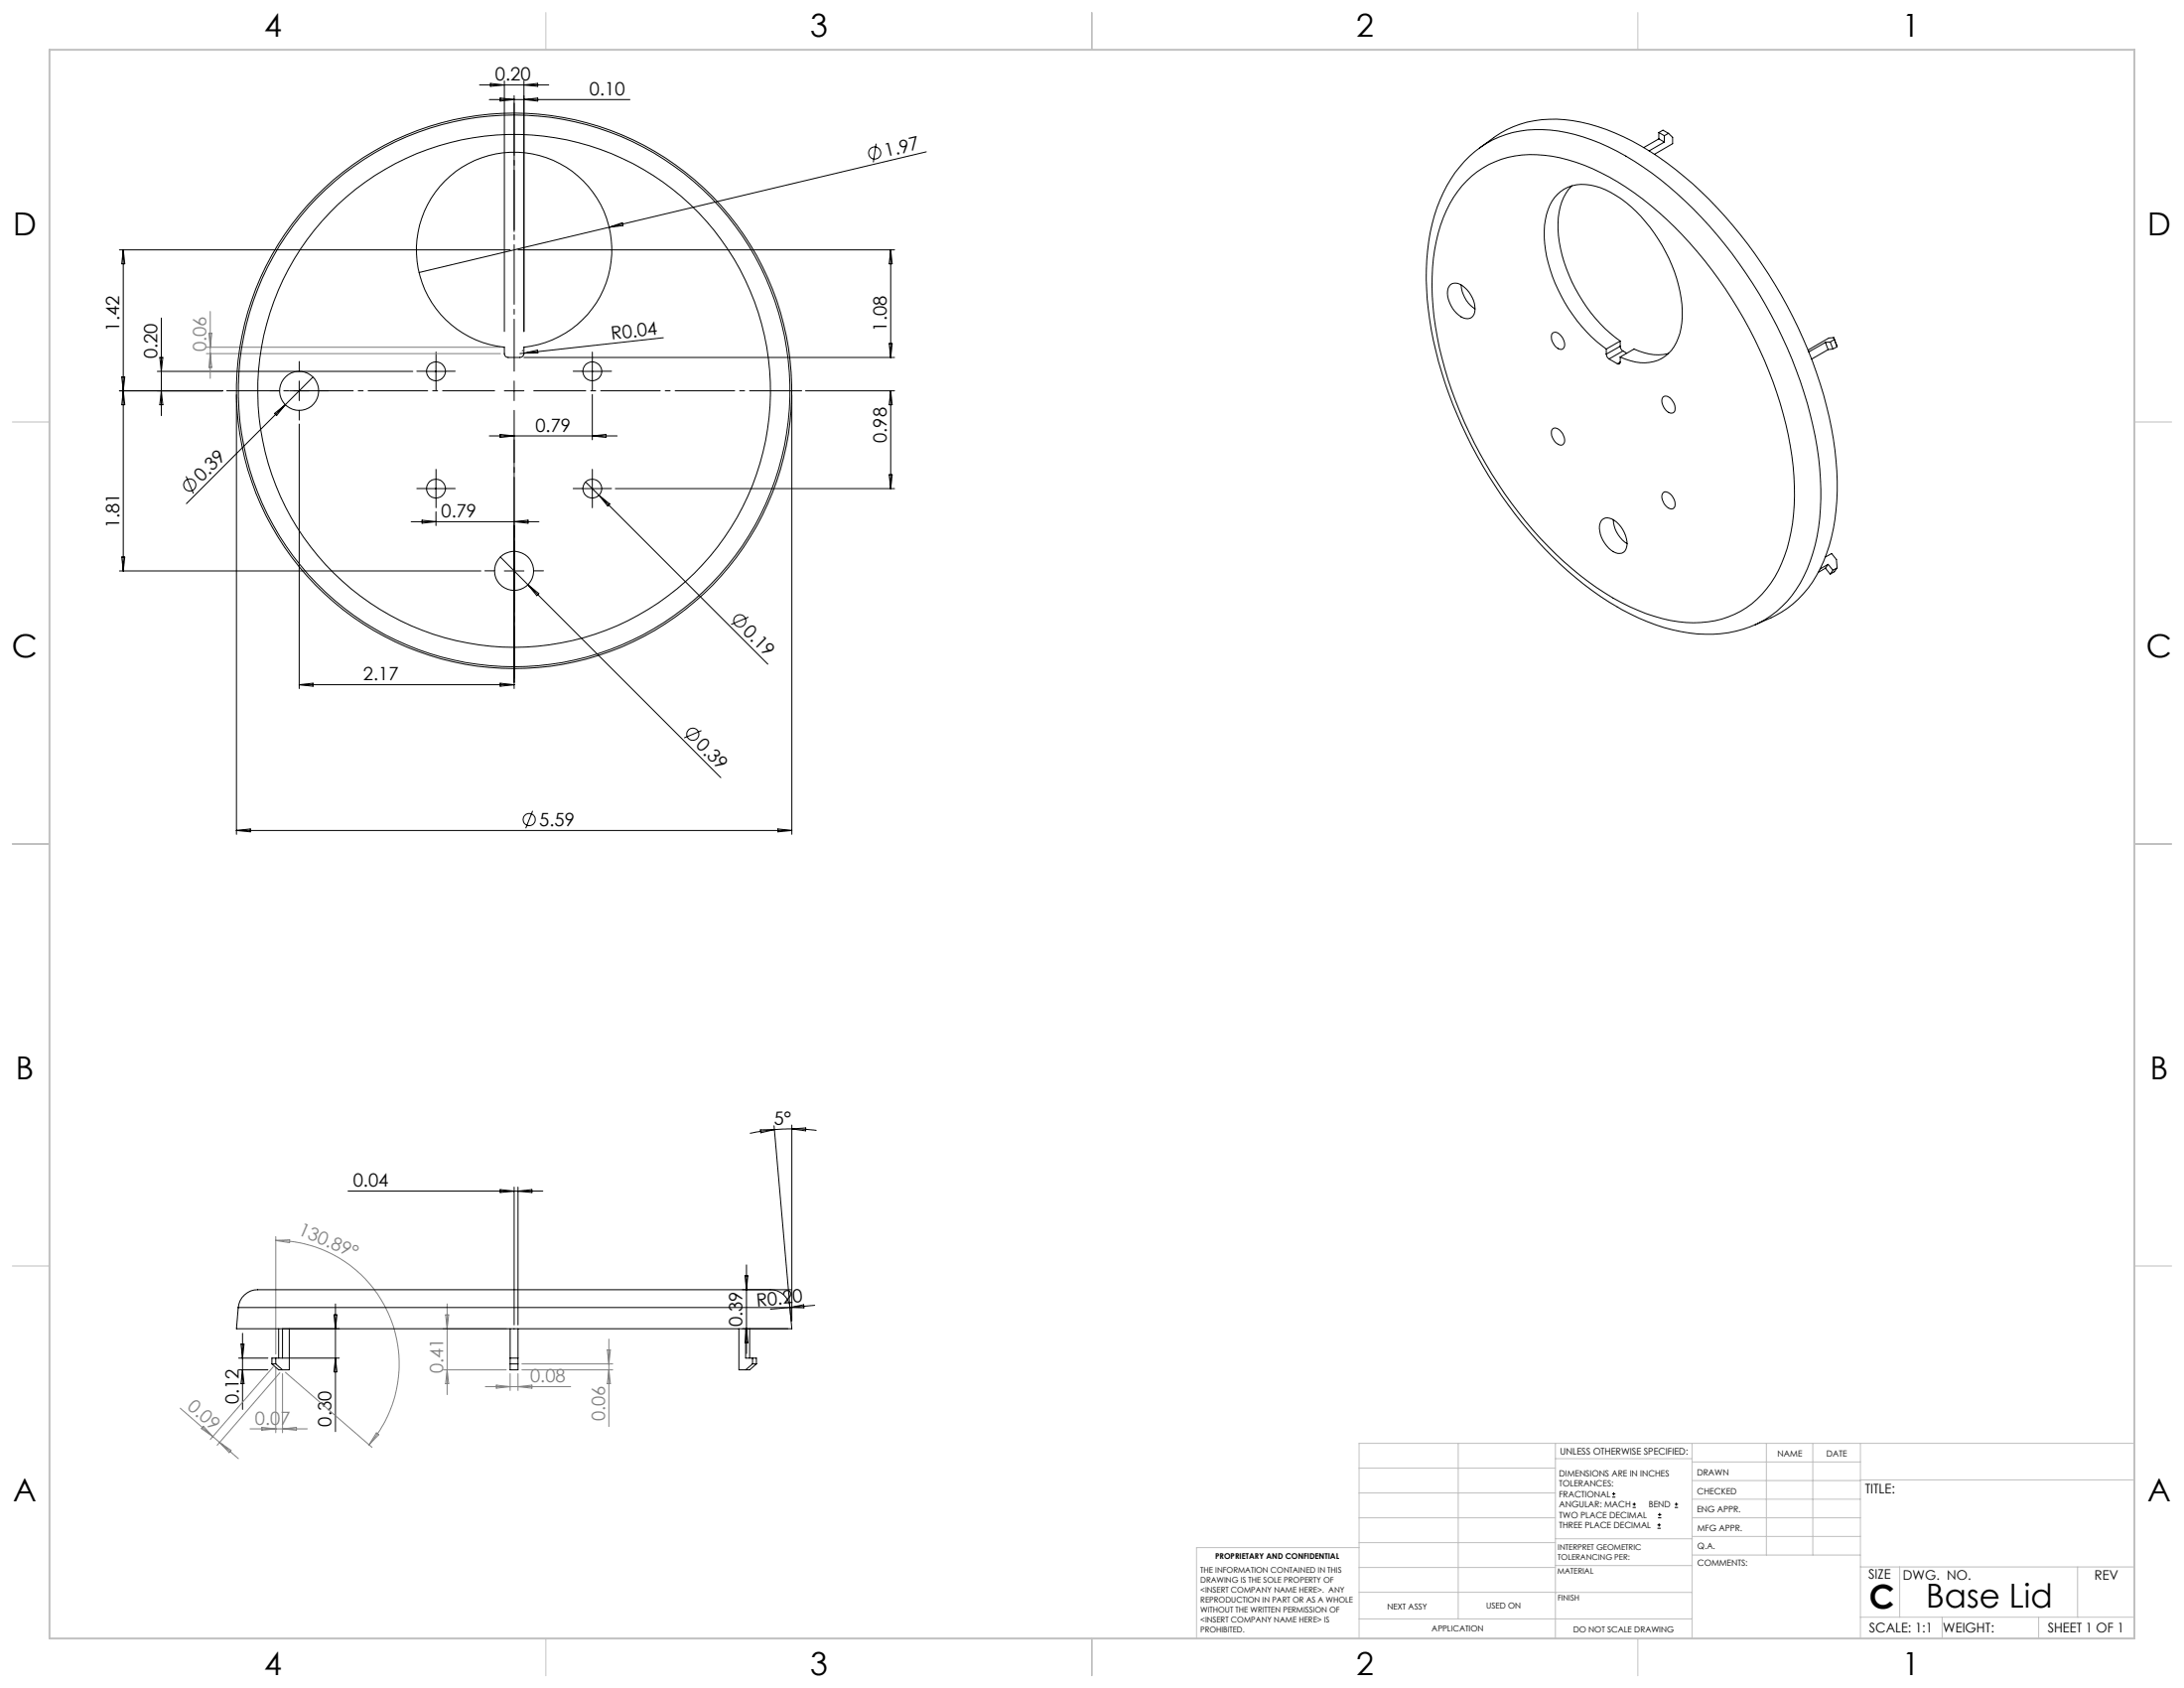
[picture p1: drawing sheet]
<svg xmlns="http://www.w3.org/2000/svg" width="559mm" height="432mm" viewBox="0 0 559 432" stroke-linecap="round" stroke-linejoin="round" font-family="sans-serif">
<g fill="none" stroke="#000" stroke-width=".25">
<path d="M122.7 21.7h17.7M125.2 25.5h36M125.5 21.3l3.5 .4-3.5 .4zM128 25.1l3.6 .4-3.6 .4zM129 20.7v64.1M131.6 24.5v34.7M134.1 25.5l3.5-.4v.8zM134.1 20.7v64.1M134.1 21.7l3.5-.4v.8zM224.2 36.8l-.8 4.7M237 38.8l-129.8 30.9M378.5 37.9a33.9 33.9 0 0 0-12.6 21.6 75.1 75.1 0 0 0 3 35.7 113.4 113.4 0 0 0 34.3 52.6 61.5 61.5 0 0 0 26.9 13.8 31.3 31.3 0 0 0 18.9-1.8"/>
<path d="M378.6 37.8l3.6-2.6a26.3 26.3 0 0 1 20.2-4.3 59.1 59.1 0 0 1 28.4 14.2 116.2 116.2 0 0 1 38.3 67.2 59.8 59.8 0 0 1-1.8 29.4 27.3 27.3 0 0 1-14.2 16.3l-4.1 1.8M378.6 37.8a26.3 26.3 0 0 1 20.1-4.3 57.6 57.6 0 0 1 26.1 12.4 115.1 115.1 0 0 1 40.1 68.5 60.1 60.1 0 0 1-1.7 29.2 26.6 26.6 0 0 1-14.2 16.2M378.6 37.8l-.1 .1M424.4 35.5l-3.8 2.2M424.4 35.5l1.4 .8M424.4 33.9l1.4 .8M424.4 33.9l1.1-.6 1.4 .8M424.4 33.9v1.6M425.8 36.3l-3.8 2.3M425.8 34.7v1.6M426.9 34.1l1.1 1v1.7l-4.7 2.7M426.9 34.1l-1.1 .6"/>
<path d="M113.8 46.3a25 25 0 0 1 40.3 6.9 25 25 0 0 1-20 35.6v1.7a1.02 1.02 0 0 1-1.1 .9h-3a.96 .96 0 0 1-1-.9v-1.7a25 25 0 0 1-21-16.4 25 25 0 0 1 5.8-26.1zM155.9 58.1l3.3-1.1 .2 .7zM375.3 46.2a23.4 23.4 0 0 1 19.8-6.5 51 51 0 0 1 25.1 11.1 107.2 107.2 0 0 1 36 55.1 68.3 68.3 0 0 1 2.1 30.2 30.1 30.1 0 0 1-10 18.3 25.1 25.1 0 0 1-20.9 4.3 57.1 57.1 0 0 1-25.2-13.2 107.3 107.3 0 0 1-34.9-62 54.1 54.1 0 0 1 2-27.8 27 27 0 0 1 6-9.5zM402.2 47.5a14.2 14.2 0 0 0-3.6 11.1 39.7 39.7 0 0 0 15.9 28.6M30.6 63.9h99.9M31.5 63.9v82.1M31.5 63.9l.4 3.6h-.7zM132.5 63.9h96.4M227.9 63.9l.4 3.6h-.8zM227.9 63.9v27.5M371 72.9a2.67 2.67 0 0 1 3.8 .7 6.8 6.8 0 0 1 2.4 6.8 2.32 2.32 0 0 1-3.9 .2 7.4 7.4 0 0 1-2.8-6.8zM373.9 72.9a7.9 7.9 0 0 0 3.5 6.1"/>
<path d="M31.2 96.4l.7 7.1h-.7l.7-7.1zM40.3 95h65.3M40.9 91.4h.8l-.4 3.6zM41.3 100l.4 3.5h-.8zM41.3 81.4v24.9M57 100h-26.4M74 100h5.1M76.6 97.5v5M80.1 96.4l-32.4 32.4M109 95h5.1M111.5 92.5v5M129 100h5.1"/>
<path d="M131.6 97.5v5M133.7 89.6v.1M134 90.3l-1 .2M134 90.3l3.5-.7 .1 .7zM134.1 91.4h94.8M149 95h5.1M151.6 92.5v5M169.7 86.4l-35.7 3.9M206.1 100h22.8M227.5 87.9h.8l-.4 3.5zM227.9 100l.4 3.5h-.8zM227.9 100v25"/>
<path d="M397.2 85.2a1.53 1.53 0 0 1 2.2 .7 2.38 2.38 0 0 1 .4 3.4 3 3 0 0 1-2.8-3.8zM411 90.6l.2 .7 .5 .5M411 89.3a39.7 39.7 0 0 1-15.9-28.6 14.8 14.8 0 0 1 3.4-11 10 10 0 0 1 11-1.7 31.6 31.6 0 0 1 14.8 13.2 35.1 35.1 0 0 1 6 21.4 10.8 10.8 0 0 1-6.1 9.6 12.2 12.2 0 0 1-9.7-.9M411 89.3v1.3M411.7 91.8l2.1 1.3M414.5 92.6a.44 .44 0 0 1-.2 .5 .44 .44 0 0 1-.5 0M414.5 88.6l.2 .7 .6 .5M414.5 87.2v1.4M414.5 91.3v1.3M414.5 87.2l-3.5 2.1M414.5 88.6l-3.5 2M414.5 92.6l-.7 .5"/>
<path d="M415.3 89.8l-3.6 2M415.3 89.8l.9 .5M426.9 90.4a12.6 12.6 0 0 1-8.8-1.1l-3.6 2M467 87.6l-4.2 2.4M467 87.6l.7 1.8M467.7 89.4l-4.2 2.5M468.3 87.5l-1.3 .1M468.3 87.5l.7 1.8M469 89.3l-1.3 .1M469.2 86.4l-1.3 .1-5.3 3.1M469.2 86.4l.1 .5-1 .6M469.2 86.4l.8 2.3"/>
<path d="M469.9 88.2l.1 .5M470 88.7l-1 .6M60.5 101v112.4M70.2 105.8l2.8-2.3-2.2 2.8zM76.6 108.5v67.6M125.2 111.5h32.7M128 111.1l3.6 .4-3.6 .4zM131.6 112.5v63.6M151.6 100.9v11.6M151.6 111.5l3.5-.4v.8zM202.6 101v112.4M397.2 109.7a1.55 1.55 0 0 1 2.2 .7l.6 1a1.58 1.58 0 0 1-.6 2.5 3.1 3.1 0 0 1-2.2-4.2z"/>
<path d="M425.5 101.6a1.53 1.53 0 0 1 2.2 .6l.3 .5a2.52 2.52 0 0 1 .3 2.7 1.55 1.55 0 0 1-2.2-.6l-.6-1a2.16 2.16 0 0 1 0-2.2zM47.6 121.8l1.9 4.5M105.2 133.5h32.7M108 133.1l3.5 .4-3.5 .3zM109 125h5.1M111.5 122.5v5M111.5 130.9v3.5M131.6 133.5l3.5-.4v.7zM149 125h5.1M149.8 123.3l3.4 3.4M151.6 122.5v5M153.2 126.7l43.3 43.2"/>
<path d="M153.2 126.7l2.8 2.2-.5 .6zM157.4 125h71.5M227.5 121.4h.8l-.4 3.6zM409.9 133a2.67 2.67 0 0 1 3.8 .6 6.9 6.9 0 0 1 2.3 6.8 2.32 2.32 0 0 1-3.8 .3 7.2 7.2 0 0 1-2.8-6.8zM412.7 132.9a7.8 7.8 0 0 0 3.6 6.2M425.5 126.1a1.55 1.55 0 0 1 2.2 .6l.3 .5a2.52 2.52 0 0 1 .3 2.7 1.55 1.55 0 0 1-2.2-.6l-.6-1a2.1 2.1 0 0 1 0-2.2zM30.6 146h92.4M31.2 142.5h.7l-.4 3.5zM128 142.5l7.1 7.1M129 146.1h5.1M135.1 149.6l49.3 49.3M135.1 149.6l2.8 2.2-.6 .6z"/>
<path d="M191.5 157.9l-4.4 1.8M467 142.5l1.6-.9 1.3 1.5 .1 2.1M467 145.3l-1.8 1.1M467 145.3l1.3 1.6M467.7 144.4l1.3 1.5M467.7 144.4l-2 1.1M467.7 144.4l-.7 .9M469 145.9l-.7 1M470 145.2l-1 .7M470 145.2l-.7 1.1-1 .6M76.6 175.2h55M76.6 175.2l3.5-.4v.7z"/>
<path d="M128 174.8l3.6 .4-3.6 .3zM179.5 186.9l-4.5 1.9M60.5 212.4h142.1M60.5 212.4l3.6-.3v.7zM136.3 207.4l-1.8 4.5M199 212.1l3.6 .3-3.6 .4zM194.6 289h3.5l-3.4 .8zM198 288l4.4 49.9M198.1 289l-6.2 .9M202.6 288.8l-4.5 .2M202.6 288.8l6.3 .4M202.6 287.8v50.1"/>
<path d="M202.6 288.8l3.6-.3-.1 .8zM89 304.7h49.9M128 304.3l3.6 .4-3.6 .3zM131.6 303.7v35.2M132.5 303.7v35.2M132.5 304.7l3.6-.4v.7zM61 334.5a5.3 5.3 0 0 1 6.2-4.6h128a8.9 8.9 0 0 1 4.6 .8 5 5 0 0 1 2.3 3.8M61 334.5l-.5 5.4h142.1l-.5-5.4M61 334.5h141.1M71.3 339.9v7.5M74 339.9v10.5h-2.7l-1.7-1.5M85.4 336.3h.8l-.4 3.6z"/>
<path d="M85.8 333.6v32.6M86.8 339.9h-14.5v7.5M130.5 339.9v10.5h2v-10.5M189.1 339.9v10.5h2.7l1.7-1.5M190 339.9h11.6M190 329.9h12.5M190.6 326.4h.7l-.3 3.5zM190.8 339.9v7.5h2.7v1.5M191 323.6v22.7M191 339.9l.3 3.6h-.7zM191.8 339.9v7.5M202.1 334.5l-5 .4"/>
<path d="M202.1 334.5l3.5-.7 .1 .7zM208.5 333.9l-6.4 .6M61.1 347.4h7.4M61.1 350.4h7.4M61.7 343.9h.7l-.3 3.5zM62.1 341.1v19.4M62.1 350.4l.3 3.5h-.7zM69.6 348.9h1M70.6 347.4v1.5M70.6 348.9l1.7 1.5M85.8 347.4l.4 3.5h-.8zM86.8 347.4h-17.2v1.5"/>
<path d="M130.5 347.4h2M130.5 348.9h2M192.5 348.9h1M192.5 347.4v1.5M192.5 348.9l-1.7 1.5M412.5 383h.8M412.5 382.1h.8M412.9 381.7v.9M417.7 385.6h.8M417.7 384.8h.8M418.1 384.4v.8M424.1 390.9h.8"/>
<path d="M424.1 390.1h.8M424.2 388.3h.9M424.2 387.5h.9M424.5 389.7v.8M424.6 387v.9M428.5 385.6h.8M428.5 384.8h.8M428.9 384.4v.8"/>
<circle cx="223.8" cy="39.1" r="1.56"/>
<circle cx="76.5" cy="100" r="5"/>
<circle cx="111.6" cy="95" r="2.41"/>
<circle cx="131.5" cy="100" r="70.6"/>
<circle cx="131.5" cy="100" r="71.1"/>
<circle cx="131.6" cy="100" r="65.6"/>
<circle cx="151.5" cy="95" r="2.42"/>
<circle cx="48.6" cy="124.1" r="1.57"/>
<circle cx="111.6" cy="125" r="2.41"/>
<circle cx="151.5" cy="125" r="2.42"/>
<circle cx="131.5" cy="146" r="5"/>
<circle cx="189.3" cy="158.8" r="1.57"/>
<circle cx="177.3" cy="187.8" r="1.56"/>
<circle cx="135.4" cy="209.6" r="1.55"/>
</g>
<g fill="none" stroke="#808080" stroke-width=".25">
<path d="M53.8 79.7v17.1M52.8 88.8h75.3M52.8 90.5h75.3M53.4 85.3h.8l-.4 3.5zM53.8 90.5l.4 3.5h-.8zM70.6 316.3v30.1M70.6 317.3l3.5-.2v.8zM70.6 317.3a31.6 31.6 0 0 1 28.7 18.5 31.6 31.6 0 0 1-4.9 33.8M113.4 339.9h16.1M114 336.3h.8l-.4 3.6zM114.4 333.6v23.2M69.9 349.7l-16.1 18.5"/>
<path d="M70.6 349.9v16.6M71.6 351.2l-16 18.5M72.3 351.4v15.1M73 351l22.2 19.2M113.4 350.4h16.1M114.4 350.4l.4 3.5h-.8zM124.2 354.7h21.8M127 354.3l3.5 .4-3.5 .4zM130.5 351.4v4.3M132.5 351.4v4.3M132.5 354.7l3.6-.4v.8zM133.5 350.4h23.3"/>
<path d="M133.5 348.9h23.3M155.4 345.3h.8l-.4 3.6zM155.8 350.4l.4 3.5h-.8zM155.8 342.5v22.4M46.1 360.2l8.4 7.3M52 364.8l2.5 2.7-3-2.1zM54.5 367.5l1.7 1.5M56.2 369l4.8 4.1M56.2 369l2.9 2-.5 .6zM64 365.5h14.6M67 365.1l3.6 .4-3.6 .4zM72.3 365.5l3.5-.4v.8z"/>
<path d="M96.3 366.5l.6 .5-2.5 2.6z"/>
</g>
<path d="M126.6 100h-68.6M131.6 95v-68.6M136.6 100h68.5M131.6 105v68.5" fill="none" stroke="#000" stroke-width=".25" stroke-dasharray="15.2 1.3 1.3 1.3" stroke-dashoffset="1.9"/>
<g fill="none" stroke="#000" stroke-width=".25" stroke-dasharray="15.2 1.3 1.3 1.3">
<path d="M71.6 100h-2.5M76.6 95v-2.5M81.6 100h2.5M109.1 95h-2.5M111.6 92.5v-2.4M111.6 97.5v2.4M114.1 95h2.4M149.1 95h-2.5M151.6 92.5v-2.4M151.6 97.5v2.4M154.1 95h2.4M76.6 105v2.5"/>
<path d="M109.1 125h-2.5M111.6 122.5v-2.4M111.6 127.5v2.4M114.1 125h2.4M149.1 125h-2.5M151.6 122.5v-2.4M151.6 127.5v2.4M154.1 125h2.4M126.6 146h-2.5M131.6 141v-2.5M131.6 151v2.5M136.6 146h2.5"/>
</g>
<g fill="none" stroke="#c0c0c0" stroke-width=".25">
<path d="M139.7 3.2v9.5M279.4 3.2v9.5M419.1 3.2v9.5M3.1 107.9h9.6M546.1 107.9h9.5M3.1 215.9h9.6M546.1 215.9h9.5M3.1 323.8h9.6M546.1 323.8h9.5M347.7 375.6h50.3M373.1 369.2v44.9M398 369.2v49.9"/>
<path d="M398 373.1h34.9M432.9 369.2v49.9M432.9 378.7h43.1M432.9 374h43.1M451.9 369.2v28.6M463.8 369.2v28.6M476 369.2v49.9M476 378.6h70.1M546.1 369.2h-198.4v49.9M347.7 394.6h50.3M347.7 388.3h50.3M347.7 381.9h50.3"/>
<path d="M347.7 395.9h-41.6v23.2M398 393.6h35M432.9 383.5h43.1M432.9 388.3h43.1M432.9 393h43.1M433 397.8h43M139.7 419.1v9.6M279.4 419.1v9.6M347.7 414.1h85.2M347.7 401h50.3M347.7 407.3h50.3M398 407.4h34.9"/>
<path d="M398 400.5h35M419.1 419.1v9.6M476 413.7h70.1M476 400.8h70.1M486.1 400.8v12.9M496.9 413.7v5.4M521.6 413.7v5.4M531.6 400.8v12.9"/>
</g>
<path d="M12.7 12.7h533.4v406.4h-533.4z" fill="none" stroke="#c0c0c0" stroke-width=".5"/>
<g font-size="8.5">
<text x="478.3" y="411.4">C</text>
<text x="492.8" y="411.3">Base Lid</text>
</g>
<g font-size="8.1">
<text x="67.6" y="9.3">4</text>
<text x="207.3" y="9.3">3</text>
<text x="347" y="9.3">2</text>
<text x="486.7" y="9.3">1</text>
<text x="3.3" y="60.1">D</text>
<text x="549.4" y="60.1">D</text>
<text x="3" y="168">C</text>
<text x="549.1" y="168">C</text>
<text x="4" y="276">B</text>
<text x="550.1" y="276">B</text>
<text x="3.3" y="383.9">A</text>
<text x="549.4" y="383.9">A</text>
<text x="67.6" y="428.4">4</text>
<text x="207.3" y="428.4">3</text>
<text x="347" y="428.4">2</text>
<text x="486.7" y="428.4">1</text>
</g>
<g font-size="4.7">
<text x="126.7" y="20.7">0.20</text>
<text x="150.9" y="24.4">0.10</text>
<text x="226.7" y="40.2" transform="rotate(-13 226.7 40.2)">1.97</text>
<text x="30.6" y="84.7" transform="rotate(-90 30.6 84.7)">1.42</text>
<text x="156.5" y="86.8" transform="rotate(-6 156.5 86.8)">R0.04</text>
<text x="226.9" y="84.7" transform="rotate(-90 226.9 84.7)">1.08</text>
<text x="40.3" y="91.7" transform="rotate(-90 40.3 91.7)">0.20</text>
<text x="137" y="110.5">0.79</text>
<text x="226.9" y="113.2" transform="rotate(-90 226.9 113.2)">0.98</text>
<text x="51.6" y="123.4" transform="rotate(-45 51.6 123.4)">0.39</text>
<text x="30.6" y="135.2" transform="rotate(-90 30.6 135.2)">1.81</text>
<text x="112.9" y="132.4">0.79</text>
<text x="189.9" y="161.8" transform="rotate(45 189.9 161.8)">0.19</text>
<text x="92.9" y="174.1">2.17</text>
<text x="177.9" y="190.8" transform="rotate(45 177.9 190.8)">0.39</text>
<text x="138" y="211.3">5.59</text>
<text x="198.1" y="287.9" transform="rotate(-2 198.1 287.9)">5°</text>
<text x="90.4" y="303.6">0.04</text>
<text x="193.6" y="334.2" transform="rotate(-5 193.6 334.2)">R0.20</text>
<text x="190" y="339.4" transform="rotate(-90 190 339.4)">0.39</text>
<text x="61.1" y="359.2" transform="rotate(-90 61.1 359.2)">0.12</text>
<text x="84.8" y="364.9" transform="rotate(-90 84.8 364.9)">0.30</text>
</g>
<g font-size="4.7" fill="#808080">
<text x="52.8" y="90" transform="rotate(-90 52.8 90)">0.06</text>
<text x="76.1" y="315.8" transform="rotate(23 76.1 315.8)">130.89°</text>
<text x="113.4" y="351.4" transform="rotate(-90 113.4 351.4)">0.41</text>
<text x="135.7" y="353.7">0.08</text>
<text x="47.8" y="360.3" transform="rotate(41 47.8 360.3)">0.09</text>
<text x="65.3" y="364.5">0.07</text>
<text x="154.8" y="363.6" transform="rotate(-90 154.8 363.6)">0.06</text>
</g>
<g font-size="3.4">
<text x="477.2" y="381.9">TITLE:</text>
<text x="478.1" y="404">SIZE</text>
<text x="486.9" y="404">DWG. NO.</text>
<text x="535.9" y="404.1">REV</text>
<text x="478.2" y="417.6">SCALE: 1:1</text>
<text x="497.1" y="417.7">WEIGHT:</text>
<text x="523.9" y="417.6">SHEET 1 OF 1</text>
</g>
<text font-size="2.4" x="399.2" y="372.1">UNLESS OTHERWISE SPECIFIED:</text>
<g font-size="2.2">
<text x="398.9" y="377.7">DIMENSIONS ARE IN INCHES</text>
<text x="434.2" y="377.3">DRAWN</text>
<text x="454.8" y="372.5">NAME</text>
<text x="467.3" y="372.6">DATE</text>
<text x="398.9" y="380.3">TOLERANCES:</text>
<text x="398.9" y="383">FRACTIONAL</text>
<text x="434.3" y="382.2">CHECKED</text>
<text x="398.9" y="385.6">ANGULAR: MACH</text>
<text x="398.9" y="388.3">TWO PLACE DECIMAL</text>
<text x="421.9" y="385.6">BEND</text>
<text x="434.2" y="386.9">ENG APPR.</text>
<text x="398.9" y="390.9">THREE PLACE DECIMAL</text>
<text x="434.3" y="391.6">MFG APPR.</text>
<text x="434.3" y="396.3">Q.A.</text>
<text x="434.3" y="400.5">COMMENTS:</text>
</g>
<g font-size="2.1">
<text x="354.9" y="411.6">NEXT ASSY</text>
<text x="380.3" y="411.6">USED ON</text>
<text x="366.3" y="417.4">APPLICATION</text>
<text x="402.5" y="417.5">DO NOT SCALE DRAWING</text>
</g>
<g font-size="2">
<text x="310.9" y="398.8">PROPRIETARY AND CONFIDENTIAL</text>
<text x="398.6" y="396.5">INTERPRET GEOMETRIC</text>
<text x="398.6" y="399">TOLERANCING PER:</text>
<text x="307.2" y="402.4">THE INFORMATION CONTAINED IN THIS</text>
<text x="307.2" y="404.9">DRAWING IS THE SOLE PROPERTY OF</text>
<text x="307.2" y="407.5">&lt;INSERT COMPANY NAME HERE&gt;. ANY</text>
<text x="398.5" y="402.6">MATERIAL</text>
<text x="307.2" y="410">REPRODUCTION IN PART OR AS A WHOLE</text>
<text x="307.2" y="412.5">WITHOUT THE WRITTEN PERMISSION OF</text>
<text x="398.5" y="409.4">FINISH</text>
<text x="307.2" y="415">&lt;INSERT COMPANY NAME HERE&gt; IS</text>
<text x="307.2" y="417.6">PROHIBITED.</text>
</g>
</svg>
